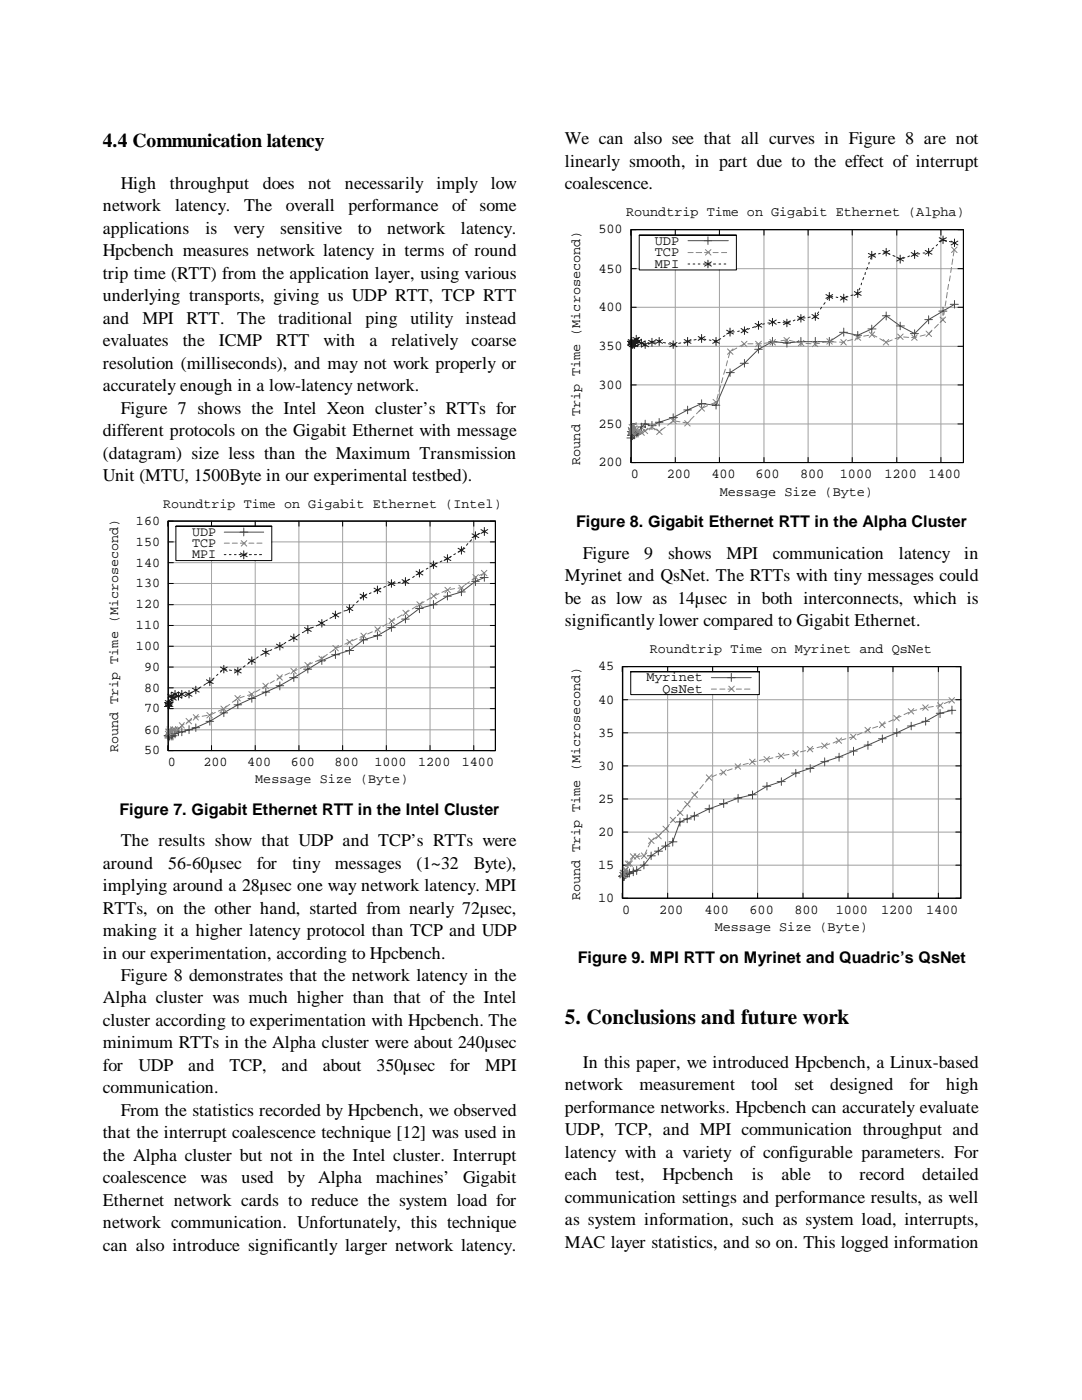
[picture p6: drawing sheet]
<svg xmlns="http://www.w3.org/2000/svg" width="216mm" height="279mm" viewBox="0 0 216 279" stroke-linecap="round" stroke-linejoin="round" font-family="sans-serif">
<g fill="none" stroke="#a0a0a0" stroke-width=".2">
<path d="M125.9 45.8v46.5M125.9 53.6h1.7M125.9 45.8h66.3M134.7 45.8v1.1M134.7 53.9v38.4M143.6 45.8v1.1M143.6 53.9v38.4M146.9 53.6h45.3M152.4 45.8v46.5M161.2 45.8v46.5M170.1 45.8v46.5M178.9 45.8v46.5"/>
<path d="M187.7 45.8v46.5M125.9 76.8h66.3M125.9 69.1h66.3M125.9 61.3h66.3M125.9 92.3h66.3M125.9 84.6h66.3M33.5 104v45.8M33.6 116.4h65.2M33.6 112.3h65.2M33.6 108.1h1.5M33.6 104h65.2M42.2 104v1"/>
<path d="M42.2 111.9v37.9M50.9 104v1M50.9 111.9v37.9M54.2 108.1h44.6M59.6 104v45.8M68.4 104v45.8M77.1 104v45.8M85.8 104v45.8M94.5 104v45.8M33.6 137.3h65.2M33.6 133.1h65.2M33.6 129h65.2"/>
<path d="M33.6 124.8h65.2M33.6 120.7h65.2M124.2 133v46.3M124.2 139.6h67.5M124.2 133h67.5M133.2 133v1.1M133.2 138.6v40.7M142.2 133v1.1M142.2 138.6v40.7M151.2 133v1.1M151.2 138.6v40.7M160.2 133v46.3"/>
<path d="M169.2 133v46.3M178.2 133v46.3M187.2 133v46.3M33.6 149.8h65.2M33.6 145.7h65.2M33.6 141.4h65.2M124.2 159.5h67.5M124.2 152.9h67.5M124.2 146.2h67.5M124.2 179.3h67.5M124.2 172.7h67.5M124.2 166.1h67.5"/>
</g>
<g fill="none" stroke="#000" stroke-width=".2">
<path d="M125.9 45.8v1.1M125.9 45.8h66.3v46.5h-66.3zM125.9 53.6h1.1M125.9 45.8h1.1M127.6 46.9h19.3v7h-19.3zM127.6 46.9h19.3M134.7 45.8v1.1M143.6 45.8v1.1M152.4 45.8v1.1M161.2 45.8v1.1M170.1 45.8v1.1M178.9 45.8v1.1"/>
<path d="M187.7 45.8v1.1M191.1 53.6h1.1M191.1 45.8h1.1M125.9 76.8h1.1M125.9 69.1h1.1M125.9 61.3h1.1M191.1 76.8h1.1M191.1 69.1h1.1M191.1 61.3h1.1M125.9 91.3v1M125.9 92.3h1.1M125.9 84.6h1.1"/>
<path d="M134.7 91.3v1M143.6 91.3v1M152.4 91.3v1M161.2 91.3v1M170.1 91.3v1M178.9 91.3v1M187.7 91.3v1M191.1 92.3h1.1M191.1 84.6h1.1M33.5 104v1M33.6 104h65.2v45.8h-65.2zM33.6 116.4h1"/>
<path d="M33.6 112.3h1M33.6 108.1h1M33.6 104h1M35.1 105h19.1v6.9h-19.1zM35.1 105h19.1M42.2 104v1M50.9 104v1M59.6 104v1M68.4 104v1M77.1 104v1M85.8 104v1M94.5 104v1"/>
<path d="M97.8 116.4h1M97.8 112.3h1M97.8 108.1h1M97.8 104h1M33.6 137.3h1M33.6 133.1h1M33.6 129h1M33.6 124.8h1M33.6 120.7h1M97.8 137.3h1M97.8 133.1h1M97.8 129h1"/>
<path d="M97.8 124.8h1M97.8 120.7h1M124.2 133v1.1M124.2 133h67.5v46.3h-67.5zM124.2 139.6h1.1M124.2 133h1.1M125.9 134.1h25.6v4.5h-25.6zM125.9 134.1h25.6M133.2 133v1.1M142.2 133v1.1M151.2 133v1.1M160.2 133v1.1"/>
<path d="M169.2 133v1.1M178.2 133v1.1M187.2 133v1.1M190.7 139.6h1M190.7 133h1M33.5 148.8v1M33.6 149.8h1M33.6 145.7h1M33.6 141.4h1M42.2 148.8v1M50.9 148.8v1M59.6 148.8v1"/>
<path d="M68.4 148.8v1M77.1 148.8v1M85.8 148.8v1M94.5 148.8v1M97.8 149.8h1M97.8 145.7h1M97.8 141.4h1M124.2 159.5h1.1M124.2 152.9h1.1M124.2 146.2h1.1M190.7 159.5h1M190.7 152.9h1"/>
<path d="M190.7 146.2h1M124.2 178.3v1M124.2 179.3h1.1M124.2 172.7h1.1M124.2 166.1h1.1M133.2 178.3v1M142.2 178.3v1M151.2 178.3v1M160.2 178.3v1M169.2 178.3v1M178.2 178.3v1M187.2 178.3v1"/>
<path d="M190.7 179.3h1M190.7 172.7h1M190.7 166.1h1"/>
</g>
<g fill="none" stroke="#4c4c4c" stroke-width=".2">
<path d="M137.3 48h8M141.3 47.3v1.5M190.5 60v1.5M140 79.8v1.6M144.9 74.4h1.6M145.7 73.6v1.5M147.7 72.5h1.6M148.5 71.7v1.6M150.6 69.7h1.5M151.3 68.9v1.6M153.4 68.2h1.6M154.1 67.3v1.6"/>
<path d="M156.3 68.4h1.5M157 67.7v1.6M159 68.2h1.7M159.8 67.3v1.6M161.8 68.2h1.6M162.7 67.3v1.6M164.7 68.2h1.5M165.5 67.3v1.6M167.5 66.3h1.6M168.4 65.5v1.6M170.4 66.9h1.5M171.2 66.2v1.5"/>
<path d="M173.2 65.6h1.6M173.9 64.9v1.6M176.1 63h1.5M176.8 62.3v1.6M178.9 65.1h1.6M179.6 64.3v1.5M181.7 66.6h1.6M182.5 65.8v1.6M184.5 63.8h1.6M185.3 63v1.6M187.3 62.1h1.6M188.2 61.3v1.6"/>
<path d="M189.6 60.7h1.6M190.5 60.7l-5.2 3.1-2.8 2.8-2.9-1.5-2.8-2.1-2.9 2.6-2.7 1.3-2.8-.6-2.9 1.9h-5.7l-2.8 .2-2.9-.2-2.8 1.5-2.8 2.8-2.8 1.9-2.8 6.5-2.9-.4-5.7 2.8-2.8 1-1.4 .6-1.4-.3-.7 .6-.7 1.3h-.3l-.4 .3-.6 .1-.1-.8v1.3M125.1 87.4h1.6M125.2 86.1h1.6M125.3 86.9h1.7M125.3 86.8h2.1M125.9 85.4v2.8M126 86v1.7M126.1 86v1.6M126.1 86.5h2M126.2 86.1v1.6M126.5 86v1.6"/>
<path d="M126.6 86v1.6M127 85.7v1.5M127.2 85.2h1.6M127.3 85.7v1.5M127.9 84.6h1.6M128 84.4v1.6M128.7 83.8v1.6M129.3 84.9h1.6M130.1 84.1v1.6M130.8 84.3h1.5M131.5 83.5v1.5M133.6 83.3h1.6"/>
<path d="M134.3 82.6v1.6M136.4 81.8h1.6M137.2 81.1v1.5M139.2 80.5h1.6M142.1 80.9h1.5M142.9 80.1v1.5M44.7 106.2h7.9M48.6 105.4v1.6M86.5 119.8v1.6M88.5 119h1.5M89.3 118.2v1.5M91.3 118.1h1.5"/>
<path d="M92.1 117.4v1.5M94.1 116h1.5M94.9 115.3v1.6M95.8 115.3h1.6M96.6 115.3l-1.7 .7-2.8 2.1-2.8 .9-2.8 1.7-2.8 .7-2.8 2.2-2.8 1.6-2.8 1.7-2.8 .8-2.8 2.1-2.8 .9-2.7 1.2-8.4 4.9-8.3 3.9-2.8 1.6a24 24 0 0 1-8.4 3.8h-.7l-.7 .3-.4 .4h-.7l-.1 .5-.1-.5M96.6 114.4v1.6M47.5 139.8v1.6M49.5 139.4h1.5M50.3 138.6v1.6M52.3 138.1h1.5M53 137.4v1.5M55.1 136.8h1.5"/>
<path d="M55.8 136.1v1.6M57.8 135.2h1.6M58.6 134.4v1.6M60.6 133.5h1.6M61.4 132.8v1.5M63.4 131.9h1.6M64.2 131.1v1.5M66.2 130.7h1.6M66.9 129.8v1.6M69 129.8h1.6M69.7 129.1v1.5M71.8 127.7h1.6"/>
<path d="M72.5 126.9v1.6M74.5 126.9h1.7M75.3 126.1v1.5M77.3 125.2h1.6M78.1 124.4v1.6M80.1 123.6h1.6M80.9 122.8v1.5M82.9 121.4h1.6M83.7 120.7v1.6M85.7 120.7h1.5M141.9 135.2h8M145.9 134.4v1.6"/>
<path d="M32.7 146.8h2.6M32.9 147.3h1.5M33.6 146.1v1.6M33.7 146.5v1.5M33.8 146.1v1.6M34.1 146.4h1.6M34.2 146.1v1.6M34.5 146.1v1.6M34.8 146.1h2.2M34.9 145.7v1.6M35.6 145.2v1.6M36.3 145.2v1.6"/>
<path d="M36.9 145.7h1.6M37.7 144.8v1.6M38.3 145.2h1.5M39.1 144.5v1.5M41.1 144h1.5M41.9 143.2v1.5M43.9 142.3h1.5M44.7 141.5v1.5M46.7 140.7h1.5M144.4 159.5v1.6M146.4 159.3h1.6M147.3 158.5v1.6"/>
<path d="M149.3 158.6h1.6M150.2 157.8v1.7M152.2 156.9h1.6M153 156.2v1.5M155.1 156h1.6M155.9 155.2v1.5M157.9 154.3h1.7M158.8 153.5v1.6M160.8 153.4h1.6M161.7 152.6v1.5M163.8 152h1.5M164.6 151.2v1.7"/>
<path d="M166.7 151.1h1.5M167.4 150.3v1.6M169.5 149.9h1.6M170.3 149.1v1.6M172.4 148.7h1.5M173.2 147.9v1.6M175.3 147.4h1.5M176.1 146.7v1.5M178.2 146.2h1.5M178.9 145.4v1.6M181.1 144.9h1.5M181.8 144.1v1.6"/>
<path d="M183.9 144h1.6M184.7 143.2v1.5M186.8 142.4h1.5M187.6 141.6v1.6M189.1 141.8h1.6M190 141.8l-2.4 .6-2.9 1.6-2.9 .9-2.9 1.3-11.5 4.9-2.8 .9-2.9 1.4-2.9 .9-2.9 1.7-2.9 .9-2.8 1.7-2.9 .7-5.8 2.1-5.8 2.6-1.5 4-4.3 2.8a7.2 7.2 0 0 1-4.6 3.6l-.5 .1-.2 .4h-.4M190 140.9v1.6M123.5 174.9h1.8M123.9 174.5h1.8M124.2 174.1v1.6M124.3 174.1v1.6M124.4 174.1v1.6"/>
<path d="M124.5 174.4h1.5M124.6 174.1v1.6M124.8 173.8v1.5M124.8 174.3h1.7M124.9 173.8v1.5M125.3 173.6v1.5M125.6 173.4v1.6M125.6 173.9h1.5M126.3 173.7h1.6M126.4 173.2v1.6M127 172.9v1.6M127.7 172.7h1.6"/>
<path d="M128.5 171.9v1.5M129.2 170.8h1.6M129.9 170v1.6M130.6 169.9h1.6M131.4 169.1v1.5M132 168.9h1.6M132.8 168v1.6M133.5 168h1.6M134.2 167.2v1.7M134.9 164h1.6M135.7 163.3v1.6M136.4 163.4h1.6"/>
<path d="M137.1 162.6v1.6M137.8 162.8h1.6M138.6 162.1v1.6M140.7 161.4h1.6M141.5 160.6v1.6M143.6 160.4h1.6"/>
</g>
<g fill="none" stroke="#838383" stroke-width=".2">
<path d="M137.3 50.4h1M138.9 50.4h1.1M140.6 50.4h1M140.8 49.8l1.1 1.1M141.9 49.8l-1.1 1.1M142.3 50.4h1M144 50.4h1M189 58.4l-.2 1.1M189.3 56.8l-.2 1M189.6 55.1l-.2 1M189.9 53.4l-.2 1M189.9 49.3l1.1 1.1"/>
<path d="M190.1 51.7l-.1 1.1M190.4 50.1l-.2 1M191 49.3l-1.1 1.1M142.3 79.7l1.1 1.1M143.3 78.7l-.3 1M143.4 79.7l-1.1 1.1M143.8 77l-.3 1.1M144.2 75.4l-.2 1M144.7 73.7l-.3 1M145.2 72l-.3 1M145.2 69.6l1.1 1.1M145.7 70.3l-.4 1.1"/>
<path d="M146.3 69.6l-1.1 1.1M147 69.5l-.9 .5M148 68.1l1.1 1.1M148.5 68.6l-.9 .5M149.1 68.1l-1.1 1.1M149.2 68.6h1M150.7 68.1l1.2 1.1M150.8 68.6h1.1M151.9 68.1l-1.2 1.1M153.5 68.4l-1 .1M153.6 67.8l1.1 1.1M154.7 67.8l-1.1 1.1"/>
<path d="M155.2 68.2l-1 .2M156.4 67.3l1.1 1.1M156.9 67.8l-1.1 .2M157.5 67.9l1 .3M157.5 67.3l-1.1 1.1M159.1 68.4l1 .1M159.3 67.9l1.1 1.1M160.4 67.9l-1.1 1.1M160.8 68.5l1 .1M162.1 68.1l1.1 1.1M163.2 68.1l-1.1 1.1M163.5 68.5l-1 .1"/>
<path d="M165 67.6l1.1 1.1M165.1 68.2l-1 .2M165.8 68.2l1 .1M166.1 67.6l-1.1 1.1M167.5 68.3h1M167.8 67.8l1.1 1.1M168.9 67.8l-1.1 1.1M170.1 67.8l-1 .2M170.6 66.8l1.1 1.1M171.7 67.3l-1 .2M171.7 66.8l-1.1 1.1M173.4 66.9l-1.1 .2"/>
<path d="M173.4 66.2l1.1 1.1M174 66.7l1 .6M174.5 66.2l-1.1 1.1M175.6 67.6l.8 .5M176.2 67.8l1.1 1.1M177.3 67.8l-1.1 1.1M178 67.8l-1 .5M179.1 66.7l1.1 1.1M179.6 67.3l-1 .3M180.2 66.7l-1.1 1.1M180.3 67.3h1M181.9 66.8l1.1 1.1"/>
<path d="M182.9 67.3l-.4 .1-.6-.1M183 66.8l-1.1 1.1M184.6 66.8l-1 .3M184.8 66.1l1.1 1.1M185.9 66.1l-1.1 1.1M186 65.9l-.8 .8M187.2 64.7l-.7 .8M187.6 63.3l1.1 1.1M188.2 63.4v.4l-.5 .5M188.5 61.7l-.2 1.1M188.7 63.3l-1.1 1.1M188.8 60.1l-.2 1"/>
<path d="M125.3 85.3l1.5 1.4M125.4 85.6l1.1 1.1M125.4 85.5l1.1 1.1M125.5 84.7l1.1 1.1M125.6 85.7l1.1 1.2M125.9 84.4l1.1 1.1M126 85.3l-.1 .8M126 84.9l1.5 1.5M126.3 85.6l-.2 .7v-.3M126.4 85l.1-.1 .1 .6 .3 .3M126.5 85.3l-1.2 1.1M126.5 85.6l-1.1 1.1"/>
<path d="M126.5 85.5l-1.1 1.1M126.7 85.7l-1.1 1.2M126.7 85.6l1.2 1.1M126.8 85.6l-1.1 1.1M127 84.4l-1.5 1.4M127.1 84.9l-1.1 1.1M127.4 86.1l.6 .2 .3-.2M127.5 85.3l-1.1 1.1M127.5 85.7l1.1 1.2M127.9 85.6l-1.2 1.1M128.1 85.5l1.1 1.1M128.6 85.7l-1.1 1.2"/>
<path d="M129.2 85.5l-1.1 1.1M129.6 84.7l1.1 1.1M129.8 85.4l-.9 .5M130.4 85.5l.9 .5M130.7 84.7l-1.1 1.1M131 85.6l1.1 1.1M132.1 85.6l-1.1 1.1M132.7 85.3l-.8 .6M133.8 83.4l1.1 1.1M134.1 84.2l-.9 .7M134.7 84l1 .2M134.9 83.4l-1.1 1.1"/>
<path d="M136.3 84.3l1 .1M136.6 83.9l1.1 1.1M137.7 83.9l-1.1 1.1M138.5 83.1l-.8 .7M139.5 81l1.1 1.1M140.6 81l-1.6 1.6M141.2 81l-.9 .4M142.8 80.3l-1 .4M44.7 108.4h1.1M46.4 108.4h1M48 108.4h1M48.1 107.9l1.1 1.1"/>
<path d="M49.2 107.9l-1.1 1.1M49.7 108.4h1M51.3 108.4h1M86 118.4l1.1 1.1M86.1 119.2l-.9 .5M87.1 118.4l-1.1 1.1M87.6 118.5l-.9 .4M88.8 117.2l1.1 1.1M89.1 117.8l-.9 .4M89.9 117.2l-1.1 1.1M90.7 117.5l-.9 .1M91.6 116.8l1.1 1.1"/>
<path d="M92.3 117.1l-.9 .3M92.7 116.8l-1.1 1.1M93.7 116.1l-.9 .6M94.4 114.7l1.1 1.1M95 115.1l-.8 .6M95.5 114.7l-1.1 1.1M96.1 113.8l1.1 1.1M96.6 114.4l-1 .4M97.2 113.8l-1.1 1.1M46.9 138.8l1.1 1.1M47.2 139.6l-.8 .6M48 138.8l-1.1 1.1"/>
<path d="M48.7 139l-.9 .3M49.7 138l1.1 1.1M50.3 138.5l-.9 .3M50.8 138l-1.1 1.1M51.9 137.6l-1 .5M52.5 136.3l1.1 1.1M53.3 136.7l-.9 .6M53.6 136.3l-1.1 1.1M54.7 135.8l-.8 .5M55.2 134.6l1.1 1.1M56.3 135l-1 .5M56.3 134.6l-1.1 1.1"/>
<path d="M57.8 134.3l-.9 .4M58 133.4l1.1 1.1M59.1 133.4l-1.1 1.1M59.3 133.6l-.9 .5M60.8 133l-.9 .4M60.8 132.2l1.1 1.1M61.9 132.2l-1.1 1.1M62.4 132.3l-1 .4M63.6 130.9l1.1 1.1M64 131.6l-1 .4M64.7 130.9l-1.1 1.1M65.3 130.6l-.8 .7"/>
<path d="M66.4 128.8l1.1 1.1M66.7 129.7l-.9 .5M67.5 128.8l-1.1 1.1M68.2 128.9l-1 .4M69.2 127.6l1.1 1.1M69.7 128.1l-.9 .5M70.3 127.6l-1.1 1.1M71.2 127.5l-.9 .4M72 126.4l1.1 1.1M72.8 126.8l-1 .4M73.1 126.4l-1.1 1.1M74.3 126.1l-.9 .4"/>
<path d="M74.8 125.1l1.1 1.1M75.8 125.3l-.9 .5M75.9 125.1l-1.1 1.1M77.3 124.5l-.9 .5M77.6 123.4l1.1 1.1M78.7 123.4l-1.1 1.1M78.8 123.6l-.9 .5M80.2 122.7l-.9 .6M80.4 121.8l1.1 1.1M81.5 121.8l-1.1 1.1M81.7 121.9l-.9 .5M83.2 120.9l-.9 .6"/>
<path d="M83.2 120.1l1.1 1.1M84.3 120.1l-1.1 1.1M84.6 120.1l-.9 .6M141.9 137.5h1.1M143.6 137.5h1.1M145.2 137.5h1.1M145.4 136.9l1.1 1.1M146.5 136.9l-1.1 1.1M146.9 137.5h1.1M148.5 137.5h1.1M189.4 139.2l1.1 1.1M189.4 140l-1 .4"/>
<path d="M190.5 139.2l-1.1 1.1M33 145.9l1.1 1.1M33.1 145.5l1.1 1.1M33.3 145.1l1.1 1.1M33.6 146.2l.2-.5 .3 .2-1.1 1.1M33.7 145.5l1.1 1.1M34 145.1l1.1 1.1M34.2 145.5l-1.1 1.1M34.3 145.1l1.1 1.1M34.4 145.1l-1.1 1.1M34.5 145.7h1M34.8 145.5l-1.1 1.1"/>
<path d="M35 145.1l1.1 1.1M35.1 145.1l-1.1 1.1M35.4 145.1l-1.1 1.1M35.8 144.2l1 1.1M36.1 145.1l-1.1 1.1M36.7 144.6l-.8 .6M36.8 144.2l-1 1.1M37.1 143.4l1.1 1.1M38.2 143.6l-.9 .6M38.2 143.4l-1.1 1.1M38.6 142.6l1 1.1M39.6 142.6l-1 1.1"/>
<path d="M39.8 143l-1.1 .3M41.3 142.2l1.1 1.1M41.4 142.8l-1.1 .1M42.4 142.2l-1.1 1.1M43 142.2l-1 .5M44.1 140.9l1.1 1.1M44.5 141.5l-.9 .4M45.2 140.9l-1.1 1.1M45.8 140.6l-.8 .6M136.6 160l1.1 1.1M137.7 160l-1.1 1.1M138 158.1l1.2 1.1"/>
<path d="M138.1 159.3l-.7 .8M139.2 158.1l-1.2 1.1M139.2 157.9l-.6 .8M140.3 156.6l-.6 .8M140.9 154.6l1.1 1.1M141.4 155.3l-.6 .8M142 154.6l-1.1 1.1M143 154.6l-1 .5M143.8 153.6l1.1 1.1M144.6 154l-1 .5M144.9 153.6l-1.1 1.1M146.1 153.4l-.9 .4"/>
<path d="M146.7 152.4l1.1 1.1M147.7 152.9l-1 .3M147.8 152.4l-1.1 1.1M149.3 152.3l-1 .3M149.6 151.5l1.1 1.1M150.7 151.5l-1.1 1.1M150.9 151.9l-1 .2M152.4 151l1.1 1.1M152.5 151.6l-1 .2M153.5 151l-1.1 1.1M154.2 151.2l-1 .3M155.3 150.3l1.1 1.1"/>
<path d="M155.8 150.8l-1 .3M156.4 150.3l-1.1 1.1M157.4 150.6l-1 .1M158.2 149.8l1.1 1.1M159.1 150.2l-1 .3M159.3 149.8l-1.1 1.1M160.7 149.8l-1 .3M161.1 149l1.1 1.1M162.2 149l-1.1 1.1M162.3 149.4l-1 .2M164 148.3l1.1 1.1M164 149l-1 .2"/>
<path d="M165.1 148.3l-1.1 1.1M165.6 148.4l-1 .4M166.8 147.3l1.1 1.1M167.2 147.9l-1 .4M167.9 147.3l-1.1 1.1M168.8 147.4l-.9 .3M169.7 146.5l1.1 1.1M170.5 146.9l-1 .4M170.8 146.5l-1.1 1.1M172 146.2l-.9 .5M172.6 145.1l1.1 1.1M173.5 145.6l-.9 .4"/>
<path d="M173.7 145.1l-1.1 1.1M175.1 145l-1 .3M175.5 144l1.1 1.2M176.6 144l-1.1 1.2M176.7 144.3l-1 .4M178.3 143.6l-1 .4M178.4 142.8l1.1 1.1M179.5 142.8l-1.1 1.1M179.8 142.9l-.9 .5M181.2 141.4l1.1 1.1M181.3 142.2l-.9 .4M182.3 141.4l-1.1 1.1"/>
<path d="M182.9 141.7l-1 .2M184.1 140.7l1.1 1.1M184.5 141.3l-.9 .2M185.2 140.7l-1.1 1.1M186.2 141l-1 .2M187.1 140.2l1.1 1.1M187.8 140.7l-.2 .1-.8 .1M188.2 140.2l-1.1 1.1M123.7 174.1l1.1 1.1M123.7 173.7l1.1 1.1M123.8 173.7l1.1 1.1M123.9 173.7l1.1 1.1"/>
<path d="M124 173.7l1.1 1.1M124.2 173.2l1.1 1.1M124.3 173l1.1 1.1M124.8 174.1l-1.1 1.1M124.8 171.8l1.1 1.1M124.8 173.6l-.2 .7-.3 .1M124.8 173.7l-1.1 1.1M124.9 173.7l-1.1 1.1M125 173.7l-1.1 1.1M125.1 173.7l-1.1 1.1M125.1 171.8l1.1 1.1M125.4 173l-1.2 1.3"/>
<path d="M125.7 172.3l-.4 .1-.2 .6M125.8 170.4l1.1 1.1M125.9 171.8l-1.1 1.1M126.2 171.8l-1.1 1.1M126.5 171l-.6 .7M126.5 170.4l1.1 1.1M126.9 170.4l-1.1 1.1M127.6 170.4l-1.1 1.1M128 170.2l1.1 1.2M128.1 170.8l-1 .2M129.1 169.6l-.4 .9M129.1 170.2l-1.1 1.2"/>
<path d="M129.4 167.2l1.1 1.1M129.8 168.1l-.5 .9M130.5 167.2l-1.1 1.1M130.9 166.3l1.1 1.1M131.1 167l-.8 .6M132 166.3l-1.1 1.1M132.3 164.9l1.1 1.1M132.4 165.8l-.8 .8M133.4 164.9l-1.1 1.1M133.6 164.5l-.7 .9M133.7 163.1l1.1 1.1M134.7 163.3l-.7 .7"/>
<path d="M134.8 163.1l-1.1 1.1M135.2 161.7l1.1 1.1M136.3 161.7l-1.1 1.1 .6-.8M136.9 160.7l-.6 .8"/>
</g>
<g fill="none" stroke="#1b1b1b" stroke-width=".2">
<path d="M137.3 52.7h.3M138.3 52.7h.3M139.3 52.7h.4M140.3 52.7h.5M140.6 52.3l1.3 .8M141.3 51.9v1.6M141.4 52.7h.4M141.9 52.3l-1.3 .8M142.4 52.7h.4M143.5 52.7h.3M144.5 52.7h.3M164.8 58.8l1.4 .7"/>
<path d="M165.3 59.5l-.2 .3M165.5 58.4v1.6M165.8 59.2h.4M166.2 58.8l-1.4 .7M166.8 59.3l.4 .1M167.7 59.1l1.3 .8M167.9 59.5h.3M168.4 58.7v1.6M169 59.1l-1.3 .8M169.2 59.2l-.3 .1M170.2 58.9l-.4 .1M170.5 58.2l1.3 .8"/>
<path d="M171.2 58.5l-.4 .2M171.2 57.8v1.6M171.6 57.5l-.2 .4M171.8 58.2l-1.3 .8M171.9 56.5l-.1 .3M172.3 55.4l-.1 .4M172.7 54.4l-.1 .4M173.1 53.4l-.2 .4M173.3 50.6l1.4 .7M173.4 52.4v.3M173.9 51.3l-.2 .4M173.9 50.2v1.6"/>
<path d="M174.6 50.8l-.3 .1M174.7 50.6l-1.4 .7M175.6 50.6l-.3 .1M176.1 50l1.4 .7M176.7 50.4l-.4 .1M176.8 49.6v1.5M177.3 50.6l.3 .1M177.5 50l-1.4 .7M178.2 51l.4 .2M178.9 51.3l1.4 .8M179.2 51.5l.3 .2M179.6 50.9v1.6"/>
<path d="M180.3 51.3l-1.4 .8M180.6 51.4l-.5 .2M181.5 51.1l-.4 .2M181.8 50.4l1.4 .8M182.5 50.8l-.3 .1M182.5 50v1.6M183.1 50.7h.4M183.2 50.4l-1.4 .8M184.2 50.5h.3M184.6 50l1.4 .7M185.3 49.6v1.5M185.5 50.2l-.3 .1"/>
<path d="M186 50l-1.4 .7M186.3 49.5l-.3 .2M187.1 48.8l-.3 .2M187.4 47.4l1.4 .8M187.9 48l-.3 .3M188.2 47.1v1.5M188.4 47.9l.4 .1M188.8 47.4l-1.4 .8M189.4 48.2l.5 .1M189.8 48.1l1.3 .8M190.5 47.7v1.5M191.1 48.1l-1.3 .8"/>
<path d="M125.3 68.1l1.3 .8M125.3 67.8l1.4 .7M125.3 68.1l1.4 .8M125.4 68.1l1.4 .8M125.5 68.4l1.4 .8M125.7 68.3l1.4 .7M125.9 67.7v1.6M125.9 68.4l1.4 .8M126 68.4v-.2v.2M126 67.3v2M126.1 67.7v1.6M126.2 68v1.5"/>
<path d="M126.3 67.3l1.3 .8M126.4 68.7h.2M126.5 67.8v1.7M126.6 68.1l-1.3 .8M126.6 68v1.5M126.6 67.8l1.4 .7M126.7 67.8l-1.4 .7M126.7 68.1l-1.4 .8M126.9 68.4l-1.4 .8M127 67.8l-.2 .3-1.4 .8M127 66.9v1.6M127.1 68.3l-1.4 .7"/>
<path d="M127.3 68.4l-1.4 .8M127.3 67.3v1.6M127.3 68.1l1.4 .8M127.5 68.2l.3 .2M127.6 67.3l-1.3 .8M128 67.8l-1.4 .7M128 67.7v1.6M128.1 68.4l1.3 .8M128.4 68.6l.3 .2M128.7 68.1l-1.4 .8M128.7 68v1.5M129.4 68.4l-1.3 .8"/>
<path d="M129.4 67.9l1.4 .8M129.8 68.4l-.5 .2M130.1 67.5v1.6M130.3 68.3h.5M130.8 67.9l-1.4 .8M130.9 67.8l1.3 .7M131.4 68.2h.4M131.5 67.3v1.6M132.2 67.8l-1.3 .7M132.4 68.4h.4M133.4 68.6l.4 .1M133.6 68.4l1.5 .8"/>
<path d="M134.3 68v1.5M134.8 68.7l-.4 .1M135.1 68.4l-1.5 .8M135.8 68.4l-.4 .1M136.5 67.8l1.4 .7M136.9 68.3l-.5 .1M137.2 67.3v1.6M137.9 68l-.4 .1M137.9 67.8l-1.4 .7M138.9 67.8h-.4M139.3 67.2l1.4 .7M139.8 67.6l-.3 .1"/>
<path d="M140 66.7v1.7M140.5 67.7l.3 .1M140.7 67.2l-1.4 .7M141.5 67.8l.4 .1M142.2 67.8l1.4 .7M142.5 68.1h.4M142.9 67.3v1.6M143.6 67.8l-1.4 .7M143.8 67.6l-.3 .2M144.7 67l-.4 .2M145 65.9l1.3 .8M145.6 66.4l-.4 .2"/>
<path d="M145.7 65.5v1.6M146.2 66.2h.3M146.3 65.9l-1.3 .8M147.5 66.1l-.3 .1M147.9 65.6l1.3 .8M148.2 66h.4M148.5 65.2v1.5M149.2 65.6l-1.3 .8M149.6 65.6l-.4 .1M150.6 65.2l-.4 .2M150.7 64.5l1.3 .8M151.3 64.1v1.6"/>
<path d="M151.5 64.9l-.3 .1M152 64.5l-1.3 .8M152.5 64.6l-.3 .1M153.2 64.5h.3M153.5 63.9l1.4 .8M154.1 63.5v1.6M154.2 64.3h.4M154.9 63.9l-1.4 .8M155.2 64.4h.5M156.3 64.4l.4 .1M156.3 64l1.4 .8M157 63.7v1.5"/>
<path d="M157.7 64.2l-.4 .2M157.7 64l-1.4 .8M158.6 63.9l-.3 .1M159.1 63.1l1.4 .9M159.6 63.6l-.4 .1M159.8 62.8v1.5M160.2 63.4h.5M160.5 63.1l-1.4 .9M161.7 63.3l-.5 .1M162 62.8l1.4 .8M162.7 63.2l-.4 .1M162.7 62.4v1.6"/>
<path d="M163.4 62.3l-.3 .3M163.4 62.8l-1.4 .8M164 61.3l-.3 .4M164.6 60.4l-.2 .3M44.7 110.7h.4M45.8 110.7h.3M46.8 110.7h.3M47.7 110.7h.4M48 110.3l1.3 .8M48.6 109.9v1.6M48.7 110.7h.4M49.3 110.3l-1.3 .8"/>
<path d="M49.7 110.7h.5M50.8 110.7h.4M51.8 110.7h.4M71.5 119.9l-.3 .4M71.8 118.6l1.4 .7M72.3 119.2l-.4 .3M72.5 118.2v1.5M73.1 118.7l-.3 .2M73.2 118.6l-1.4 .7M74 118.3l-.3 .2M74.6 117.4l1.4 .7M75 117.9l-.4 .2"/>
<path d="M75.3 117v1.5M76 117.5l-.4 .1M76 117.4l-1.4 .7M76.9 117l-.3 .2M77.4 116.1l1.4 .8M77.9 116.6l-.4 .2M78.1 115.7v1.5M78.8 116.1l-1.4 .8M78.9 116.4h-.5M79.9 116.2l-.4 .1M80.2 115.7l1.4 .7M80.5 116.1h.3"/>
<path d="M80.9 115.3v1.6M81.6 115.7l-1.4 .7M81.7 115.6l-.3 .2M82.7 115l-.4 .3M83 114l1.4 .8M83.6 114.5l-.3 .2M83.7 113.7v1.5M84.4 114l-1.4 .8M84.5 113.9l-.4 .3M85.4 113.4l-.4 .2M85.8 112.4l1.4 .7M86.3 112.9l-.3 .2"/>
<path d="M86.5 112v1.5M87.2 112.4l-1.4 .7M87.2 112.4l-.4 .1M88.2 112l-.4 .1M88.6 111.1l1.4 .8M89.1 111.5l-.3 .2M89.3 110.7v1.5M90 111.1l-1.4 .8M90 111l-.3 .3M90.9 110.5l-.3 .2M91.4 109.4l1.4 .8M91.8 110l-.3 .2"/>
<path d="M92.1 109.1v1.5M92.6 109.2l-.3 .4M92.8 109.4l-1.4 .8M93.3 108.5l-.2 .3M94.1 107.7l-.3 .4M94.2 106.5l1.3 .8M94.8 107l-.3 .2M94.9 106.1v1.5M95.5 106.5l-1.3 .8M95.7 106.5l-.3 .1M96 105.7l1.3 .8M96.6 106l-.3 .2"/>
<path d="M96.6 105.3v1.6M97.3 105.7l-1.3 .8M33 139.8l1.3 .8M33.5 138.5l1.3 .8M33.6 139.8v1.6M33.7 139.5v1.5M33.8 139.8v1.6M33.8 139l1.4 .7M34 140l-.1 .3M34.2 138.2v1.5M34.2 138.1l1.4 .9 1.4-.9M34.3 139.8l-1.3 .8"/>
<path d="M34.5 138.6v1.6M34.8 138.9l-.2 .3M34.8 138.5l-1.3 .8M34.9 137.8v1.5l1.4-.8M35.1 138.7l.3 .2M35.2 139l-1.4 .7M35.6 138.2v1.5M36.3 137.8v1.5l-1.4-.8M36.4 138.5l-.4 .2M37 139l-1.4-.9-1.4 .9-.1 .3M37 138.5h.4M37 138.1l1.3 .9"/>
<path d="M37.7 137.8v1.5M38.3 138.2l-.3 .2M38.3 138.1l-1.3 .9M38.4 137.4l1.4 .7M39.1 136.9v1.6M39.2 137.6l-.3 .3M39.8 137.4l-1.4 .7M40.1 137.1l-.3 .2M41 136.5l-.3 .3M41.2 135.7l1.3 .7M41.9 135.2v1.6M42 136l-.4 .2"/>
<path d="M42.5 135.7l-1.3 .7M42.7 135.3l-.3 .3M43.5 134.6l-.3 .2M44 133.1l1.3 .9M44.2 133.9l-.2 .2M44.7 132.8v1.5M44.7 133.5l.5 .1M45.3 133.1l-1.3 .9M45.8 133.7l.4 .1M46.8 133.9h.4M46.8 133.5l1.3 .8M47.5 133.2v1.5"/>
<path d="M48 133.5l-.3 .2M48.1 133.5l-1.3 .8M48.9 132.9l-.3 .2M49.6 131.5l1.3 .8M49.7 132.3l-.3 .2M50.3 131.1v1.5M50.6 131.7l-.3 .2M50.9 131.5l-1.3 .8M51.5 131.1l-.3 .2M52.4 129.8l1.3 .8M53 129.4v1.6M53.3 130.1l-.3 .1"/>
<path d="M53.7 129.8l-1.7 1M54.2 129.7l-.3 .1M55.2 129.2l-.4 .2M55.2 128.6l1.3 .7M55.8 128.2v1.5M56.1 128.8l-.3 .2M56.5 128.6l-1.3 .7M57 128.2l-.3 .3M58 126.9l1.3 .8M58.6 126.5v1.5M58.8 127.2l-.3 .2M59.3 126.9l-1.7 1"/>
<path d="M59.7 126.6l-.3 .3M60.7 126.1l-.4 .2M60.7 125.2l1.4 .8M61.4 124.8v1.6M61.5 125.6l-.3 .2M62.1 125.2l-1.4 .8M62.5 125.2l-.4 .1M63.5 124.7l-.4 .2M63.5 124l1.3 .7M64.2 123.6v1.6M64.4 124.2l-.3 .3M64.8 124l-1.3 .7"/>
<path d="M65.3 123.7l-.3 .2M66.2 123.2l-.4 .2M66.3 122.4l1.3 .7M66.9 121.9v1.6M67.1 122.7l-.3 .2M67.6 122.4l-1.3 .7M68 122.3l-.3 .1M69 121.9h-.4M69.1 121.1l1.3 .8M69.7 120.7v1.6M69.9 121.4l-.3 .1M70.4 121.1l-1.3 .8"/>
<path d="M70.7 120.7l-.3 .2M32.9 140.2l1.3 .8M33.1 140.2l1.4 .8M33.7 140.3v-.1l-.1 .3M34.2 140.2l-1.3 .8M34.5 140.2l-1.4 .8"/>
</g>
<text font-size="4.2" x="112.7" y="204.3">5. Conclusions and future work</text>
<text font-size="3.9" x="20.5" y="29.2">4.4 Communication latency</text>
<g font-size="3.6">
<text x="112.7" y="28.8">We can also see that all curves in Figure 8 are not</text>
<text x="112.7" y="33.3">linearly smooth, in part due to the effect of interrupt</text>
<text x="24.1" y="37.7">High</text>
<text x="33.9" y="37.7">throughput</text>
<text x="52.5" y="37.7">does</text>
<text x="61.5" y="37.7">not</text>
<text x="68.8" y="37.7">necessarily imply low</text>
<text x="112.7" y="37.8">coalescence.</text>
<text x="20.5" y="42.2">network</text>
<text x="20.5" y="46.7">applications</text>
<text x="34.9" y="42.2">latency.</text>
<text x="41" y="46.7">is</text>
<text x="46.6" y="46.7">very</text>
<text x="48.7" y="42.2">The</text>
<text x="55.9" y="46.7">sensitive</text>
<text x="57" y="42.2">overall</text>
<text x="69.5" y="42.2">performance</text>
<text x="71.4" y="46.7">to</text>
<text x="77.2" y="46.7">network</text>
<text x="90.2" y="42.2">of some</text>
<text x="92" y="46.7">latency.</text>
<text x="20.5" y="51.2">Hpcbench measures network latency in terms of round</text>
<text x="20.5" y="55.7">trip time (RTT) from the application layer, using various</text>
<text x="20.5" y="60.1">underlying transports, giving us UDP RTT, TCP RTT</text>
<text x="20.5" y="64.6">and</text>
<text x="28.4" y="64.6">MPI</text>
<text x="37.2" y="64.6">RTT.</text>
<text x="47.4" y="64.6">The traditional</text>
<text x="72.9" y="64.6">ping</text>
<text x="81.9" y="64.6">utility instead</text>
<text x="20.5" y="69.1">evaluates</text>
<text x="36.4" y="69.1">the</text>
<text x="43.6" y="69.1">ICMP</text>
<text x="55.1" y="69.1">RTT</text>
<text x="64.6" y="69.1">with</text>
<text x="73.7" y="69.1">a</text>
<text x="78.1" y="69.1">relatively</text>
<text x="94.1" y="69.1">coarse</text>
<text x="20.5" y="73.6">resolution (milliseconds), and may not work properly or</text>
<text x="20.5" y="78.1">accurately enough in a low-latency network.</text>
<text x="24.1" y="82.6">Figure 7 shows the Intel Xeon cluster’s RTTs for</text>
<text x="20.5" y="87.1">different protocols on the Gigabit Ethernet with message</text>
<text x="20.5" y="91.6">(datagram) size less than the Maximum Transmission</text>
<text x="20.5" y="96">Unit (MTU, 1500Byte in our experimental testbed).</text>
<text x="116.3" y="111.5">Figure</text>
<text x="128.6" y="111.5">9</text>
<text x="133.3" y="111.5">shows</text>
<text x="145" y="111.5">MPI</text>
<text x="154.2" y="111.5">communication</text>
<text x="179.4" y="111.5">latency</text>
<text x="192.4" y="111.5">in</text>
<text x="112.7" y="116">Myrinet and QsNet. The RTTs with tiny messages could</text>
<text x="112.7" y="120.5">be as low as 14µsec in both interconnects, which is</text>
<text x="112.7" y="125">significantly lower compared to Gigabit Ethernet.</text>
<text x="20.5" y="173.3">around</text>
<text x="24.1" y="168.9">The results show that UDP and TCP’s RTTs were</text>
<text x="33.6" y="173.3">56-60µsec</text>
<text x="51.3" y="173.3">for</text>
<text x="58.4" y="173.3">tiny</text>
<text x="66.8" y="173.3">messages</text>
<text x="83.1" y="173.3">(1~32</text>
<text x="94.5" y="173.3">Byte),</text>
<text x="20.5" y="177.8">implying around a 28µsec one way network latency. MPI</text>
<text x="20.5" y="182.3">RTTs, on the other hand, started from nearly 72µsec,</text>
<text x="20.5" y="186.8">making it a higher latency protocol than TCP and UDP</text>
<text x="20.5" y="191.3">in our experimentation, according to Hpcbench.</text>
<text x="24.1" y="195.8">Figure 8 demonstrates that the network latency in the</text>
<text x="20.5" y="200.3">Alpha cluster was much higher than that of the Intel</text>
<text x="20.5" y="204.8">cluster according to experimentation with Hpcbench. The</text>
<text x="20.5" y="209.2">minimum RTTs in the Alpha cluster were about 240µsec</text>
<text x="20.5" y="213.7">for</text>
<text x="27.6" y="213.7">UDP</text>
<text x="37.5" y="213.7">and</text>
<text x="45.8" y="213.7">TCP,</text>
<text x="56.2" y="213.7">and</text>
<text x="64.4" y="213.7">about</text>
<text x="75.1" y="213.7">350µsec</text>
<text x="89.8" y="213.7">for</text>
<text x="96.8" y="213.7">MPI</text>
<text x="116.3" y="213.1">In this paper, we introduced Hpcbench, a Linux-based</text>
<text x="20.5" y="218.2">communication.</text>
<text x="112.7" y="217.6">network</text>
<text x="127.6" y="217.6">measurement</text>
<text x="149.9" y="217.6">tool</text>
<text x="158.5" y="217.6">set</text>
<text x="165.7" y="217.6">designed</text>
<text x="181.5" y="217.6">for</text>
<text x="188.8" y="217.6">high</text>
<text x="20.5" y="227.2">that the interrupt coalescence technique [12] was used in</text>
<text x="24.1" y="222.7">From the statistics recorded by Hpcbench, we observed</text>
<text x="112.7" y="222.1">performance networks. Hpcbench can accurately evaluate</text>
<text x="112.7" y="226.6">UDP, TCP, and MPI communication throughput and</text>
<text x="20.5" y="231.7">the Alpha cluster but not in the Intel cluster. Interrupt</text>
<text x="112.7" y="231.1">latency with a variety of configurable parameters. For</text>
<text x="20.5" y="236.2">coalescence</text>
<text x="40" y="236.2">was</text>
<text x="48.2" y="236.2">used</text>
<text x="57.4" y="236.2">by</text>
<text x="63.5" y="236.2">Alpha</text>
<text x="75" y="236.2">machines’</text>
<text x="92.4" y="236.2">Gigabit</text>
<text x="112.7" y="235.6">each</text>
<text x="122.8" y="235.6">test,</text>
<text x="132.2" y="235.6">Hpcbench</text>
<text x="150" y="235.6">is</text>
<text x="155.9" y="235.6">able</text>
<text x="165.3" y="235.6">to</text>
<text x="171.5" y="235.6">record</text>
<text x="184" y="235.6">detailed</text>
<text x="20.5" y="240.7">Ethernet network cards to reduce the system load for</text>
<text x="20.5" y="245.1">network communication. Unfortunately, this technique</text>
<text x="112.7" y="240.1">communication settings and performance results, as well</text>
<text x="112.7" y="244.5">as system information, such as system load, interrupts,</text>
<text x="20.5" y="249.6">can also introduce significantly larger network latency.</text>
<text x="112.7" y="249">MAC layer statistics, and so on. This logged information</text>
</g>
<g font-size="3.2">
<text x="114.9" y="105.3">Figure 8. Gigabit Ethernet RTT in the Alpha Cluster</text>
<text x="23.8" y="162.6">Figure 7. Gigabit Ethernet RTT in the Intel Cluster</text>
<text x="115.3" y="192.1">Figure 9. MPI RTT on Myrinet and Quadric’s QsNet</text>
</g>
<g font-size="2.7">
<text x="119.4" y="46.6">500</text>
<text x="124.9" y="43.1">Roundtrip Time on Gigabit Ethernet (Alpha)</text>
<text x="130.7" y="48.8">UDP</text>
<text x="130.7" y="51.2">TCP</text>
<text x="130.7" y="53.5">MPI</text>
<text x="119.4" y="54.4">450</text>
<text x="119.4" y="62.1">400</text>
<text x="119.4" y="69.9">350</text>
<text x="119.4" y="77.6">300</text>
<text x="119.4" y="85.4">250</text>
<text x="115.8" y="92.7" transform="rotate(-90 115.8 92.7)">Round Trip Time (Microsecond)</text>
<text x="119.4" y="93.1">200</text>
<text x="125.9" y="95.4">0</text>
<text x="133.1" y="95.4">200</text>
<text x="141.9" y="95.4">400</text>
<text x="150.7" y="95.4">600</text>
<text x="159.6" y="95.4">800</text>
<text x="167.6" y="95.4">1000</text>
<text x="176.5" y="95.4">1200</text>
<text x="185.3" y="95.4">1400</text>
<text x="32.6" y="101.3">Roundtrip Time on Gigabit Ethernet (Intel)</text>
<text x="143.6" y="98.9">Message Size (Byte)</text>
<text x="27.1" y="104.8">160</text>
<text x="38.3" y="106.9">UDP</text>
<text x="27.1" y="113.1">140</text>
<text x="27.1" y="108.9">150</text>
<text x="38.3" y="109.2">TCP</text>
<text x="38.3" y="111.4">MPI</text>
<text x="27.1" y="117.2">130</text>
<text x="27.1" y="125.6">110</text>
<text x="27.1" y="121.4">120</text>
<text x="27.1" y="129.7">100</text>
<text x="129.7" y="130.3">Roundtrip Time on Myrinet and QsNet</text>
<text x="28.7" y="133.9">90</text>
<text x="119.3" y="133.8">45</text>
<text x="129" y="136">Myrinet</text>
<text x="28.7" y="142.2">70</text>
<text x="28.7" y="138">80</text>
<text x="119.3" y="140.4">40</text>
<text x="132.2" y="138.3">QsNet</text>
<text x="28.7" y="146.4">60</text>
<text x="119.3" y="147">35</text>
<text x="23.6" y="150.1" transform="rotate(-90 23.6 150.1)">Round Trip Time (Microsecond)</text>
<text x="28.7" y="150.6">50</text>
<text x="33.5" y="152.9">0</text>
<text x="40.6" y="152.9">200</text>
<text x="49.3" y="152.9">400</text>
<text x="58" y="152.9">600</text>
<text x="66.8" y="152.9">800</text>
<text x="74.7" y="152.9">1000</text>
<text x="83.4" y="152.9">1200</text>
<text x="92.2" y="152.9">1400</text>
<text x="119.3" y="153.6">30</text>
<text x="50.9" y="156.2">Message Size (Byte)</text>
<text x="119.3" y="160.2">25</text>
<text x="119.3" y="166.8">20</text>
<text x="119.3" y="173.4">15</text>
<text x="115.8" y="179.7" transform="rotate(-90 115.8 179.7)">Round Trip Time (Microsecond)</text>
<text x="119.3" y="180">10</text>
<text x="124.2" y="182.3">0</text>
<text x="131.5" y="182.3">200</text>
<text x="140.6" y="182.3">400</text>
<text x="142.6" y="185.8">Message Size (Byte)</text>
<text x="149.6" y="182.3">600</text>
<text x="158.5" y="182.3">800</text>
<text x="166.8" y="182.3">1000</text>
<text x="175.8" y="182.3">1200</text>
<text x="184.8" y="182.3">1400</text>
</g>
</svg>
